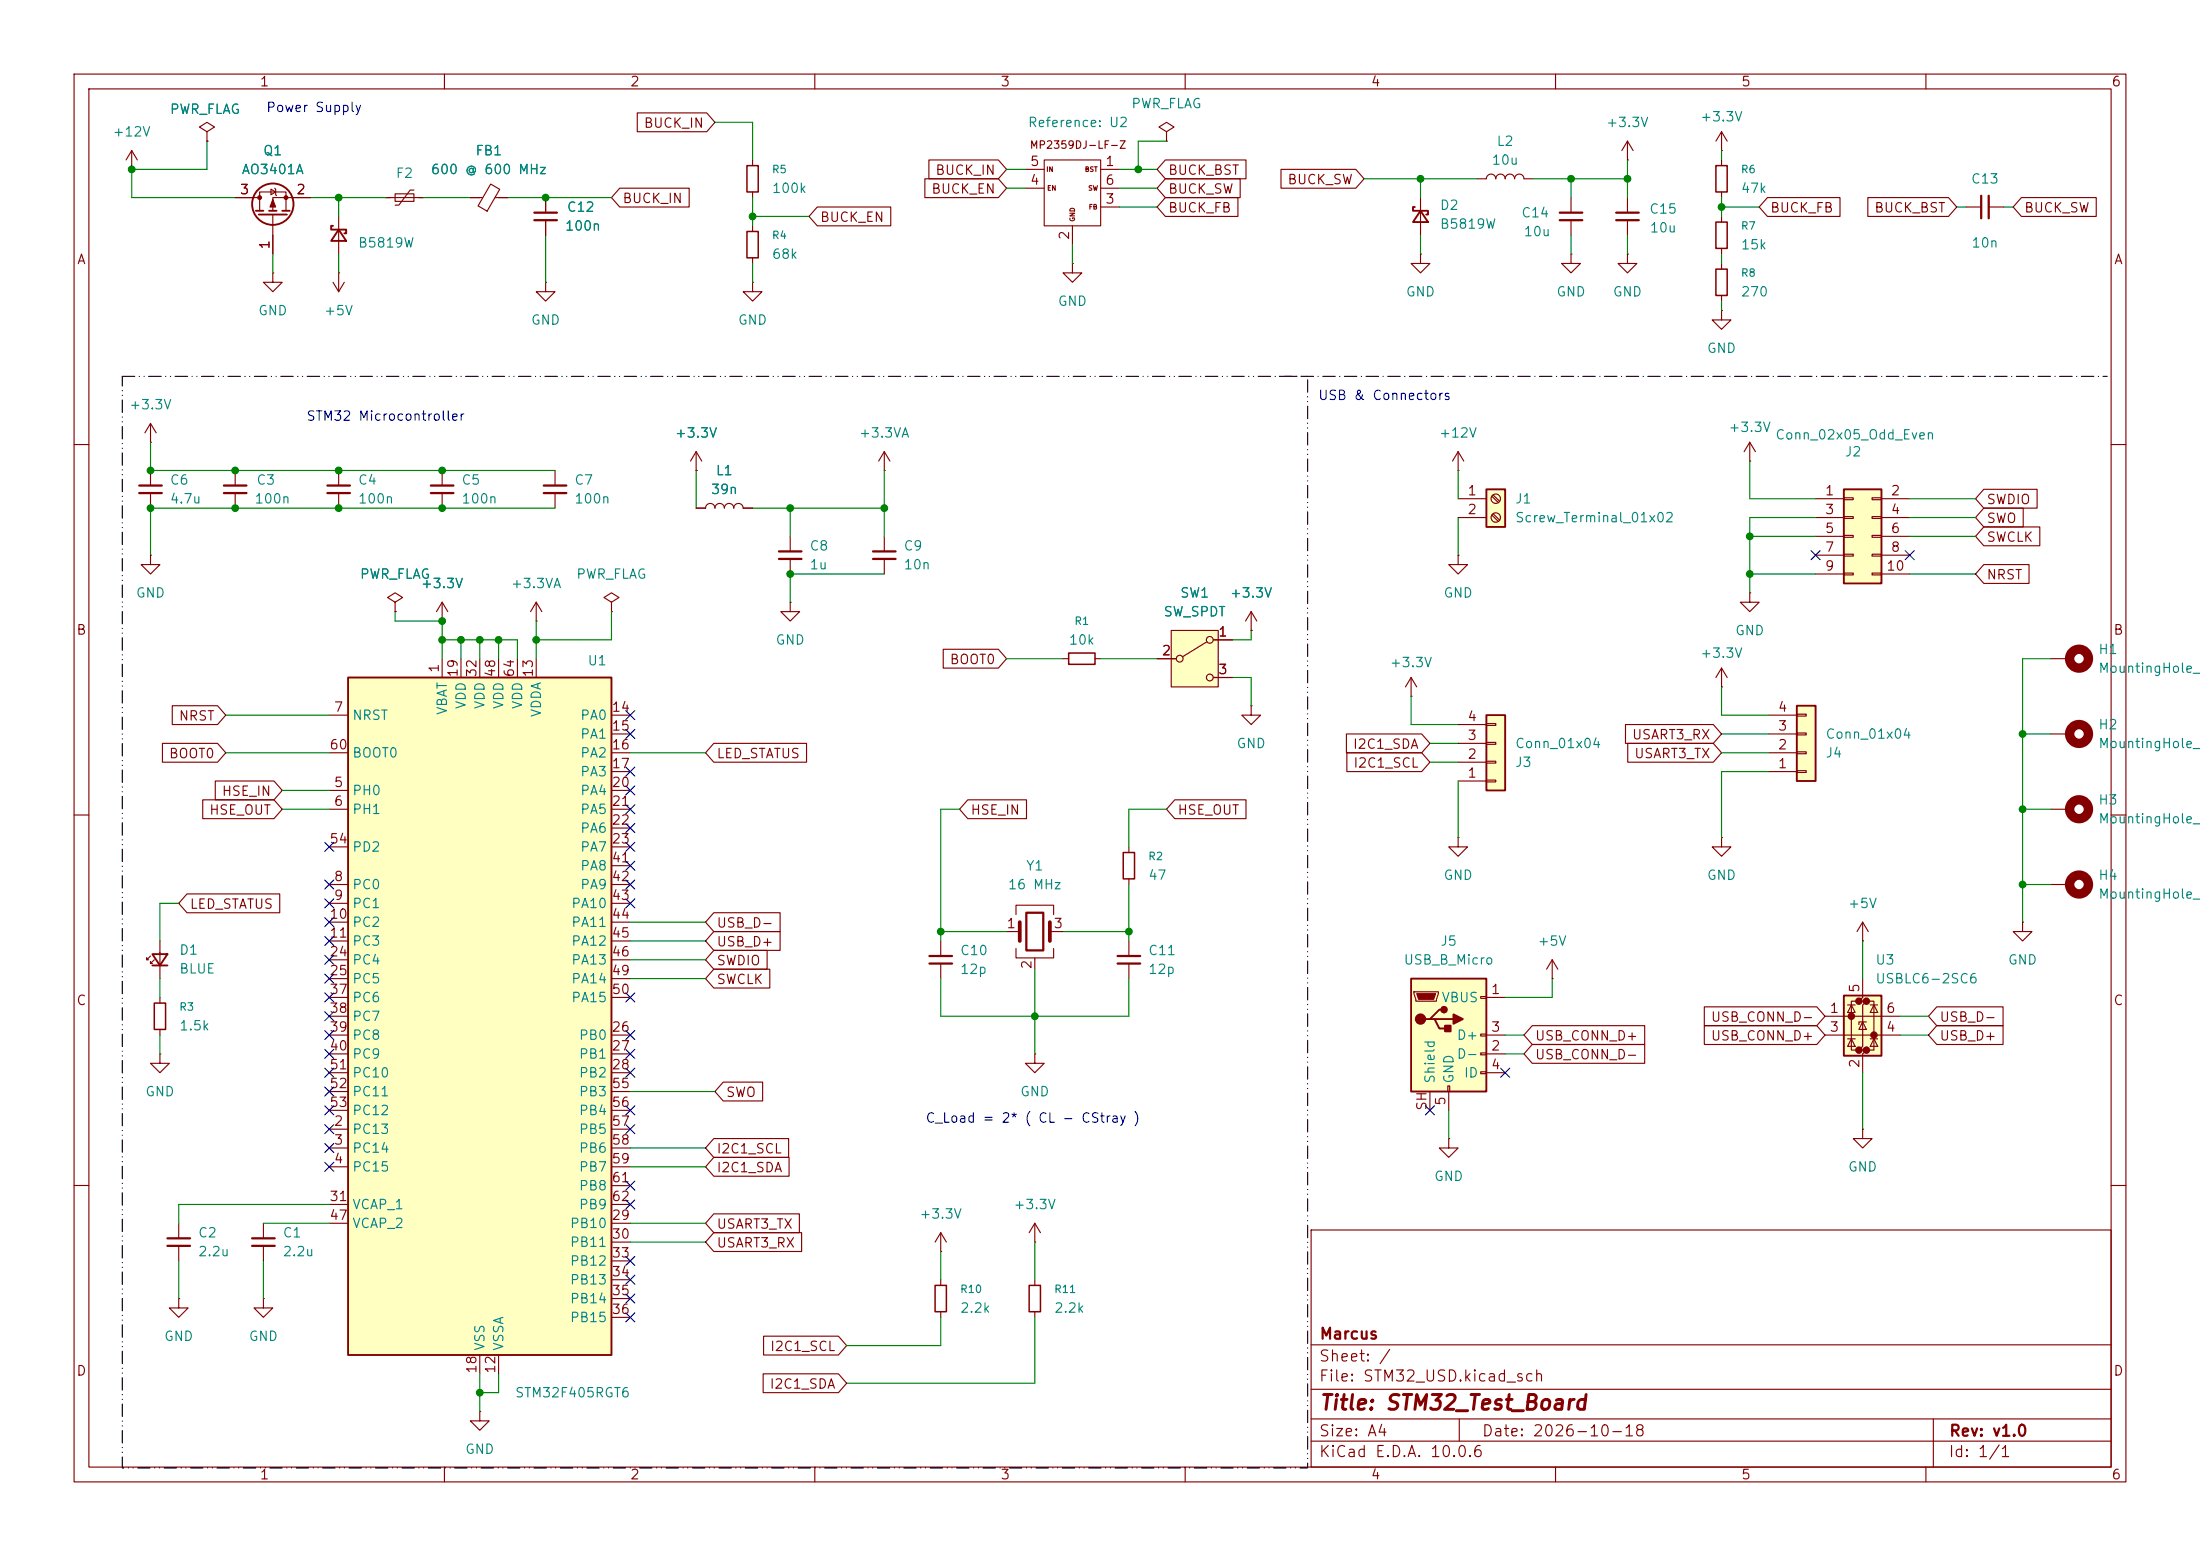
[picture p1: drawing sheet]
<svg xmlns="http://www.w3.org/2000/svg" width="297mm" height="210mm" viewBox="0 0 297 210" stroke-linecap="round" stroke-linejoin="round" font-family="sans-serif">
<g fill="none" stroke="#840000" stroke-width=".15">
<path d="M10 10h277v190h-277zM12 12h273v186h-273zM60 10v2M110 10v2M160 10v2M210 10v2M260 10v2M36.8 36.8v1.3h1.3l-1.3 1.3-1.2-1.3h1.2M36.8 36.8h.1M45 38.1l.7 1.3M45.7 36.8h.1M45.7 36.8v2.6"/>
<path d="M46.5 38.1l-.8 1.3M232.4 35.6v.7M232.4 39.9v.7M20.3 59.7h.1M20.3 57.2l-.7 1.2M20.3 57.2l.8 1.2M20.3 57.2v2.5M10 60h2M31.7 63.5v2M31.7 66.5v2.1M45.7 63.5v2M45.7 66.5v2.1"/>
<path d="M285 60h2M10 110h2M285 110h2M10 160h2M177 166h108v32h-108zM285 160h2M60 198v2M110 198v2M160 198v2M177 194.5h108M177 191.5h108M177 187.5h108"/>
<path d="M177 181.5h108M197 191.5v3M210 198v2M260 198v2M261 191.5v6.5"/>
</g>
<path d="M30.2 65.5h3.1M30.2 66.5h3.1M44.2 65.5h3M44.2 66.5h3" fill="none" stroke="#840000" stroke-width=".3"/>
<path d="M231.6 36.3h1.6v3.6h-1.6z" fill="none" stroke="#840000" stroke-width=".2"/>
<path d="M47 91.4h35.5v91.5h-35.5z" fill="#ffffc2"/>
<path d="M47 91.4h35.5v91.5h-35.5zM20.6 128.8h2l-1 1.5zM20.6 130.3h2" fill="none" stroke="#840000" stroke-width=".25"/>
<g fill="none" stroke="#840000" stroke-width=".15">
<path d="M157.5 17.8l1-.7-1-.6-1 .6 1 .7v1.3M157.5 19.1h.1M101.6 38.1v1.3h1.3l-1.3 1.2-1.3-1.2h1.3M101.6 38.1h.1M101.6 21.6v.8M101.6 25.9v.8M212.1 26.7v2M212.1 29.7v2.1M232.4 29.2v.8M232.4 33.5v.8M265.4 27.9h2.1M268.5 27.9h2"/>
<path d="M232.4 41.9v1.3h1.3l-1.3 1.3-1.3-1.3h1.3M232.4 41.9h.1M20.3 74.9v1.3h1.3l-1.3 1.3-1.3-1.3h1.3M20.3 74.9h.1M94 63.5h.1M94 61l-.8 1.2M94 61l.7 1.2M94 61v2.5M119.4 63.5h.1M119.4 61l-.8 1.2M119.4 61l.7 1.2M119.4 61v2.5"/>
<path d="M44.4 96.5h2.6M53.3 81.3l1.1-.7-1.1-.6-1 .6 1 .7v1.3M53.3 82.6h.1M59.7 83.8h.1M59.7 81.3v2.5M59.7 88.9v2.5M59.7 81.3l-.8 1.3M59.7 81.3l.8 1.3M62.2 88.9v2.5M64.8 88.9v2.5M67.3 88.9v2.5M69.8 88.9v2.5"/>
<path d="M72.4 88.9v2.5M82.5 96.5h2.6M82.5 99.1h2.6M44.4 106.7h2.6M44.4 109.2h2.6M44.4 119.4h2.6M44.4 101.6h2.6M44.4 114.3h2.6M82.5 106.7h2.6M82.5 109.2h2.6M82.5 119.4h2.6M82.5 101.6h2.6"/>
<path d="M82.5 104.1h2.6M82.5 111.8h2.6M82.5 114.3h2.6M82.5 116.8h2.6M20.3 129l-.5 .5v-.2v.2h.3M20.8 129.5l-.5 .5v-.2v.2h.3M21.6 127v5.1M21.6 134.6v.8M21.6 138.9v.8M44.4 121.9h2.6M44.4 124.5h2.6M44.4 127h2.6"/>
<path d="M44.4 129.5h2.6M44.4 132.1h2.6M44.4 139.7h2.6M44.4 134.6h2.6M44.4 137.2h2.6M82.5 121.9h2.6M82.5 124.5h2.6M82.5 127h2.6M82.5 129.5h2.6M82.5 132.1h2.6M82.5 139.7h2.6M82.5 134.6h2.6"/>
<path d="M127 127v2M127 130v2.1M152.4 127v2M152.4 130v2.1M44.4 152.4h2.6M44.4 154.9h2.6M44.4 157.5h2.6M44.4 142.2h2.6M44.4 144.8h2.6M44.4 147.3h2.6M44.4 149.9h2.6M82.5 152.4h2.6"/>
<path d="M82.5 154.9h2.6M82.5 157.5h2.6M82.5 142.2h2.6M82.5 144.8h2.6M82.5 147.3h2.6M82.5 149.9h2.6M139.7 142.2v1.3h1.3l-1.3 1.3-1.3-1.3h1.3M139.7 142.2h.1M24.1 175.3v1.2h1.3l-1.3 1.3-1.2-1.3h1.2M24.1 175.3h.1M35.6 175.3v1.2h1.2l-1.2 1.3-1.3-1.3h1.3M35.6 175.3h.1"/>
<path d="M44.4 165.1h2.6M44.4 162.6h2.6M82.5 165.1h2.6M82.5 167.6h2.6M82.5 162.6h2.6M82.5 170.2h2.6M82.5 172.7h2.6M82.5 175.3h2.6M82.5 177.8h2.6M82.5 160h2.6M64.8 190.5v1.3h1.2l-1.2 1.2-1.3-1.2h1.3M64.8 190.5h.1"/>
<path d="M64.8 182.9v2.5M67.3 182.9v2.5"/>
</g>
<path d="M100.8 22.4h1.6v3.5h-1.6zM231.6 30h1.6v3.5h-1.6zM20.8 135.4h1.6v3.5h-1.6z" fill="none" stroke="#840000" stroke-width=".2"/>
<path d="M210.6 29.7h3M210.6 28.7h3M267.5 26.4v3.1M268.5 26.4v3.1M125.5 129h3M125.5 130h3M150.9 129h3M150.9 130h3" fill="none" stroke="#840000" stroke-width=".3"/>
<path d="M248.9 134.4h5.1v8.1h-5.1z" fill="#ffffc2"/>
<g fill="#840000" stroke="#840000" stroke-width=".51">
<circle cx="249.9" cy="137.2" r=".25"/>
<circle cx="251" cy="135.1" r=".25"/>
<circle cx="251" cy="141.7" r=".25"/>
<circle cx="252" cy="135.1" r=".25"/>
<circle cx="252" cy="141.7" r=".25"/>
<circle cx="253" cy="139.7" r=".25"/>
</g>
<g fill="none" stroke="#840000" stroke-width=".15">
<path d="M191.8 26.7v5.1M72.4 83.8h.1M72.4 81.3l-.8 1.3M72.4 81.3l.8 1.3M72.4 81.3v2.5M82.5 81.3l1.1-.7-1.1-.6-1 .6 1 .7v1.3M82.5 82.6h.1M246.4 137.2h10.1M246.4 139.7h10.1M249.4 135.6h1M249.9 135.6l.5 1.1h-1zM251 135.1h-1.1v6.6h1.1"/>
<path d="M251.5 132.1v2.5l-.5 .5h1l-.5 .5v5.6l-.5 .5h1l-.5 .5v2.6M251.5 137.9l.5 1h-1zM251.5 127h.1M251.5 124.5v2.5M251.5 124.5l-.8 1.2M251.5 124.5l.7 1.2M252 137.9h-1v.4M252 135.1h1v6.6h-1M252.5 135.6h1M253 135.6l.5 1.1h-1zM273 124.5v1.2h1.3l-1.3 1.3-1.2-1.3h1.2M273 124.5h.1"/>
<path d="M249.4 140.2h1M249.9 140.2l.5 1h-1zM252.5 140.2h1M253 140.2l.5 1h-1z"/>
</g>
<path d="M191 27.9h-.2v.5h2v.6h-.3M191.8 28.4l1 1.6h-2zM248.9 134.4h5.1v8.1h-5.1z" fill="none" stroke="#840000" stroke-width=".25"/>
<path d="M200.7 66h2.5v5.1h-2.5z" fill="#ffffc2"/>
<path d="M200.7 66h2.5v5.1h-2.5z" fill="none" stroke="#840000" stroke-width=".25"/>
<g fill="none" stroke="#840000" stroke-width=".15">
<path d="M219.7 19.1l-.8 1.2M219.7 19.1l.8 1.2M219.7 19.1v2.5M232.4 17.8v2.5M232.4 17.8l.8 1.3M232.4 17.8l-.8 1.3M199.4 24.1h1.3a.64 .64 0 0 1 .6-.6 .64 .64 0 0 1 .6 .6 .64 .64 0 0 1 .7-.6 .64 .64 0 0 1 .6 .6 .64 .64 0 0 1 .6-.6 .64 .64 0 0 1 .7 .6 .64 .64 0 0 1 .6-.6 .64 .64 0 0 1 .6 .6h1.3M212.1 34.3v1.3h1.3l-1.3 1.2-1.3-1.2h1.3M212.1 34.3h.1M219.7 34.3v1.3h1.3l-1.3 1.2-1.3-1.2h1.3M219.7 34.3h.1M219.7 21.6h.1"/>
<path d="M219.7 26.7v2M219.7 29.7v2.1M232.4 20.3h.1M232.4 21.6v.8M232.4 25.9v.8M196.8 67.3h3.9M196.8 69.9h3.9M201.4 67l.9 .8M201.4 69.5l.9 .9M201.6 66.8l.8 .8M201.6 69.3l.8 .9M196.8 113v1.3h1.3l-1.3 1.3-1.2-1.3h1.2"/>
<path d="M196.8 113h.1M232.4 113v1.3h1.3l-1.3 1.3-1.3-1.3h1.3M232.4 113h.1"/>
<circle cx="201.9" cy="69.8" r=".63"/>
<circle cx="201.9" cy="67.3" r=".63"/>
</g>
<path d="M231.6 22.4h1.6v3.5h-1.6z" fill="none" stroke="#840000" stroke-width=".2"/>
<path d="M218.2 29.7h3M218.2 28.7h3" fill="none" stroke="#840000" stroke-width=".3"/>
<path d="M200.7 96.5h2.5v10.2h-2.5z" fill="#ffffc2"/>
<path d="M200.7 96.5h2.5v10.2h-2.5z" fill="none" stroke="#840000" stroke-width=".25"/>
<g fill="none" stroke="#840000" stroke-width=".15">
<path d="M119.4 72.4v2M119.4 75.4v2.1M106.7 81.3v1.3h1.2l-1.2 1.2-1.3-1.2h1.3M106.7 81.3h.1M196.8 97.8h3.9M200.7 97.7h1.2v.2h-1.2zM232.4 92.7h.1M232.4 90.2l.8 1.2M232.4 90.2l-.8 1.2M232.4 90.2v2.5M196.8 105.4h3.9M196.8 102.9h3.9"/>
<path d="M196.8 100.3h3.9M200.7 105.3h1.2v.2h-1.2zM200.7 102.7h1.2v.3h-1.2zM200.7 100.2h1.2v.3h-1.2zM251.5 152.4v1.3h1.2l-1.2 1.2-1.3-1.2h1.3M251.5 152.4h.1M139.7 172.7v.8M139.7 177v.8"/>
</g>
<path d="M138.9 173.5h1.6v3.5h-1.6z" fill="none" stroke="#840000" stroke-width=".2"/>
<path d="M117.9 74.4h3M117.9 75.4h3" fill="none" stroke="#840000" stroke-width=".3"/>
<path d="M242.6 95.3h2.5v10.1h-2.5z" fill="#ffffc2"/>
<path d="M242.6 95.3h2.5v10.1h-2.5z" fill="none" stroke="#840000" stroke-width=".25"/>
<path d="M236.2 80v1.3h1.3l-1.3 1.3-1.3-1.3h1.3M236.2 80h.1M238.8 99.1h3.8M238.8 96.5h3.8M242.6 98.9h1.2v.3h-1.2zM242.6 96.4h1.2v.2h-1.2zM276.9 99.1h2.5M238.8 104.1h3.8M238.8 101.6h3.8M242.6 104h1.2v.3h-1.2zM242.6 101.5h1.2v.2h-1.2z" fill="none" stroke="#840000" stroke-width=".15"/>
<circle cx="280.7" cy="99.1" r="1.27" fill="none" stroke="#840000" stroke-width="1.3"/>
<path d="M248.9 66h5.1v12.7h-5.1z" fill="#ffffc2"/>
<path d="M248.9 66h5.1v12.7h-5.1z" fill="none" stroke="#840000" stroke-width=".25"/>
<g fill="none" stroke="#840000" stroke-width=".15">
<path d="M138.4 22.9h2.6M138.4 25.4h2.6M141 21.6h7.6v8.9h-7.6zM144.8 35.6v1.2h1.2l-1.2 1.3-1.3-1.3h1.3M144.8 35.6h.1M144.8 30.5v2.5M148.6 22.9h2.5M148.6 27.9h2.5M148.6 25.4h2.5M236.2 59.7l.8 1.3M236.2 59.7l-.7 1.3M236.2 59.7v2.5"/>
<path d="M106.7 72.4v2M106.7 75.4v2.1M236.2 62.2h.1M245.1 67.3h3.8M245.1 69.9h3.8M245.1 72.4h3.8M245.1 74.9h3.8M245.1 77.5h3.8M248.9 67.2h1.3v.2h-1.3zM248.9 69.7h1.3v.3h-1.3zM248.9 72.3h1.3v.2h-1.3zM248.9 74.8h1.3v.3h-1.3z"/>
<path d="M248.9 77.3h1.3v.3h-1.3zM252.7 67.2h1.3v.2h-1.3zM252.7 69.7h1.3v.3h-1.3zM252.7 72.3h1.3v.2h-1.3zM252.7 74.8h1.3v.3h-1.3zM252.7 77.3h1.3v.3h-1.3zM254 67.3h3.8M254 69.9h3.8M254 72.4h3.8M254 74.9h3.8M254 77.5h3.8M168.9 85.1h.1"/>
<path d="M168.9 82.6l-.8 1.2M168.9 82.6l.8 1.2M168.9 82.6v2.5M276.9 88.9h2.5M276.9 119.4h2.5M276.9 109.2h2.5M195.6 153.7v1.2h1.2l-1.2 1.3-1.3-1.3h1.3M195.6 153.7h.1M139.7 167.6h.1M139.7 165.1l-.8 1.3M139.7 165.1l.8 1.3M139.7 165.1v2.5"/>
</g>
<g fill="none" stroke="#840000" stroke-width="1.3">
<circle cx="280.7" cy="88.9" r="1.27"/>
<circle cx="280.7" cy="119.4" r="1.27"/>
<circle cx="280.7" cy="109.2" r="1.27"/>
</g>
<path d="M105.2 74.4h3M105.2 75.4h3" fill="none" stroke="#840000" stroke-width=".3"/>
<path d="M190.5 132.1h10.2v15.2h-10.2z" fill="#ffffc2"/>
<path d="M190.5 132.1h10.2v15.2h-10.2zM193 137.5h.7l.6 1.3h1.3M193.7 137.5h2.5M194.9 136.3h-.6l-1.3 1.2h-.6" fill="none" stroke="#840000" stroke-width=".25"/>
<path d="M190.9 133.9h3.3v.2l-.3 1h-2.8zM199.9 134.5h.8v.2h-.8zM199.9 139.6h.8v.2h-.8zM200.7 134.6h2.5M200.7 139.7h2.5M193 147.3v2.6M195.5 146.6h.2v.7h-.2zM195.6 147.3v2.6M199.9 142.1h.8v.3h-.8zM199.9 144.7h.8v.2h-.8zM200.7 142.2h2.5M200.7 144.8h2.5" fill="none" stroke="#840000" stroke-width=".15"/>
<path d="M191.3 134.1h2.5l-.3 .8h-2z" fill="#840000" stroke="#840000" stroke-width=".15"/>
<g fill="#840000" stroke="#840000" stroke-width=".25">
<path d="M195.1 138.4h.7v.8h-.7z"/>
<path d="M196.2 136.9l1.3 .6-1.3 .7z"/>
<circle cx="191.8" cy="137.5" r=".63"/>
<circle cx="194.9" cy="136.3" r=".38"/>
</g>
<path d="M158.1 85.1h6.4v7.6h-6.4z" fill="#ffffc2"/>
<g fill="none" stroke="#840000" stroke-width=".15">
<path d="M27.9 17.8l1.1-.7-1.1-.6-1 .6 1 .7v1.3M27.9 19.1h.1M86 15.2h9.4l1.1 1.3-1.1 1.3h-9.4zM17.8 22.9h.1M17.8 20.3l-.8 1.3M17.8 20.3l.7 1.3M17.8 20.3v2.6M31.7 26.7h3.4M35.1 28.4v-2.5h3.5v2.5M36.6 25.5l.6 .4-.6 .4zM36.8 29v5.3M37.1 25.4l.1 .1v.8l.1 .1"/>
<path d="M41.9 26.7h-5.1v1.7M45.7 29.2v5.1M52.1 26.7h5M53.3 26.2h2.6v1h-2.6zM55.9 25.7h-.5l-1.6 2h-.5M63.5 26.7h1.7M66.2 24.8l1.3 .8-1.7 2.9-1.3-.7zM66.8 26.7h1.8M73.7 38.1v1.3h1.2l-1.2 1.2-1.3-1.2h1.3M73.7 38.1h.1M73.7 26.7v2M73.7 29.7v2.1"/>
<path d="M83.7 25.4h9.3v2.5h-9.3l-1.2-1.2zM101.6 30.5v.7M101.6 34.8v.8M110.3 27.9h10v2.6h-10l-1.1-1.3zM124.9 24.1h9.9l1.1 1.3-1.1 1.3h-9.9zM125.4 21.6h9.4l1.1 1.3-1.1 1.2h-9.4zM157.3 26.7h9.8v2.5h-9.8l-1.1-1.3zM157.3 21.6h10.9v2.5h-10.9l-1.1-1.2zM157.3 24.1h10.1v2.6h-10.1l-1.1-1.3zM172.9 22.9h10.1l1.1 1.2-1.1 1.3h-10.1zM191.8 34.3v1.3h1.2l-1.2 1.2-1.3-1.2h1.3M191.8 34.3h.1"/>
<path d="M238.6 26.7h9.8v2.5h-9.8l-1.1-1.3zM252.2 26.7h10.8l1.2 1.2-1.2 1.3h-10.8zM272.9 26.7h10.1v2.5h-10.1l-1.1-1.3zM20.3 63.5v2M20.3 66.5v2.1M59.7 63.5v2M59.7 66.5v2.1M74.9 63.5v2M74.9 66.5v2.1M94 68.6h1.2a.64 .64 0 0 1 .7-.7 .64 .64 0 0 1 .6 .7 .64 .64 0 0 1 .7-.7 .64 .64 0 0 1 .6 .7 .64 .64 0 0 1 .6-.7 .64 .64 0 0 1 .7 .7 .64 .64 0 0 1 .6-.7 .64 .64 0 0 1 .6 .7h1.3M94 63.5h.1M196.8 63.5h.1"/>
<path d="M196.8 74.9v1.3h1.3l-1.3 1.3-1.2-1.3h1.2M196.8 74.9h.1M196.8 61l-.7 1.2M196.8 61l.8 1.2M196.8 61v2.5M267.8 71.1h7.6v2.6h-7.6l-1.1-1.3zM267.8 76.2h6.1v2.5h-6.1l-1.1-1.2zM267.8 68.6h5.3v2.5h-5.3l-1.1-1.2zM267.8 66h7.2v2.6h-7.2l-1.1-1.3zM23.3 95.2h6.1l1.1 1.3-1.1 1.3h-6.1zM53.3 82.6h.1M59.7 83.8h.1"/>
<path d="M127.3 87.6h7.5l1.1 1.3-1.1 1.3h-7.5zM143.5 88.9h.8M147.8 88.9h.8M156.2 88.9h2.5M158.1 85.1h6.4v7.6h-6.4zM162.9 86.6l-3.3 2M163.8 86.4h2.6M163.8 91.4h2.6M168.9 95.3v1.2h1.3l-1.3 1.3-1.3-1.3h1.3M168.9 95.3h.1M168.9 85.1h.1M181.8 99.1h10.1l1.1 1.2-1.1 1.3h-10.1z"/>
<path d="M190.5 94h.1M190.5 91.4l.8 1.3M190.5 91.4l-.8 1.3M190.5 91.4v2.6M219.4 97.8h11.9l1.1 1.3-1.1 1.2h-11.9zM21.9 100.3h7.5l1.1 1.3-1.1 1.3h-7.5zM27.4 107.9h9.6l1.1 1.3-1.1 1.3h-9.6zM29.1 105.4h7.9l1.1 1.3-1.1 1.3h-7.9zM96.4 100.3h12.5v2.6h-12.5l-1.2-1.3zM130.7 107.9h7.9v2.6h-7.9l-1.2-1.3zM152.4 114.3v.8M152.4 118.6v.8"/>
<path d="M158.6 107.9h9.6v2.6h-9.6l-1.1-1.3zM181.8 101.6h10.1l1.1 1.3-1.1 1.2h-10.1zM219.7 100.3h11.6l1.1 1.3-1.1 1.3h-11.6zM25.2 120.6h12.6v2.6h-12.6l-1.1-1.3zM96.4 125.7h8.9v2.6h-8.9l-1.2-1.3zM96.4 128.3h7.2v2.5h-7.2l-1.2-1.3zM96.4 130.8h7.5v2.6h-7.5l-1.2-1.3zM96.4 123.2h8.9v2.5h-8.9l-1.2-1.2zM135.9 125.7h1.8M137.2 123.4v-1.2h5v1.2M137.2 128v1.3h5v-1.3M139.7 129.3v1.5"/>
<path d="M141.7 125.7h1.8M206.9 138.4h15.1v2.6h-15.1l-1.2-1.3zM209.5 132.1h.1M209.5 129.5l-.7 1.3M209.5 129.5l.8 1.3M209.5 129.5v2.6M230.1 135.9h15.2l1.1 1.3-1.1 1.2h-15.2zM230.1 138.4h15.2l1.1 1.3-1.1 1.3h-15.2zM261.5 135.9h8.9v2.5h-8.9l-1.2-1.2zM261.5 138.4h8.9v2.6h-8.9l-1.2-1.3zM21.6 142.2v1.3h1.3l-1.3 1.3-1.3-1.3h1.3M21.6 142.2h.1"/>
<path d="M96.4 153.7h10.1v2.5h-10.1l-1.2-1.3zM96.4 156.2h10.1v2.6h-10.1l-1.2-1.3zM97.6 146h5.4v2.6h-5.4l-1.1-1.3zM206.9 141h15.1v2.5h-15.1l-1.2-1.3zM24.1 165.1v2M24.1 168.1v2.1M35.6 165.1v2M35.6 168.1v2.1M96.4 166.4h11.8v2.5h-11.8l-1.2-1.3zM96.4 163.8h11.5v2.6h-11.5l-1.2-1.3zM127 168.9h.1M127 166.4v2.5"/>
<path d="M127 172.7v.8M127 177v.8M127 166.4l-.8 1.2M127 166.4l.8 1.2M103 185.4h10.2l1.1 1.3-1.1 1.3h-10.2zM103.1 180.3h10.1l1.1 1.3-1.1 1.3h-10.1z"/>
<circle cx="159.3" cy="88.9" r=".46"/>
<circle cx="163.3" cy="91.4" r=".46"/>
<circle cx="163.3" cy="86.4" r=".46"/>
</g>
<path d="M100.8 31.2h1.6v3.6h-1.6zM144.3 88.1h3.5v1.6h-3.5zM151.6 115.1h1.6v3.5h-1.6zM126.2 173.5h1.6v3.5h-1.6z" fill="none" stroke="#840000" stroke-width=".2"/>
<g fill="none" stroke="#840000" stroke-width=".3">
<path d="M72.1 28.7h3.1M72.1 29.7h3.1M18.8 65.5h3M18.8 66.5h3M58.2 65.5h3M58.2 66.5h3M73.4 65.5h3.1M73.4 66.5h3.1M138.6 123.2h2.2v5.1h-2.2zM22.6 167.1h3.1M22.6 168.1h3.1M34 167.1h3.1"/>
<path d="M34 168.1h3.1"/>
</g>
<g fill="none" stroke="#840000" stroke-width=".25">
<path d="M34.5 28.4h1.1M34.9 29h3.8M36.3 28.4h1M38.1 28.4h1M45 30.5h-.3v.5h2v.5h-.2M45.7 31l1 1.5h-2z"/>
<circle cx="36.8" cy="27.6" r="2.79"/>
</g>
<g fill="#840000" stroke="#840000" stroke-width=".15">
<path d="M36.8 26.9l.4 1h-.8z"/>
<circle cx="35.1" cy="26.7" r=".25"/>
<circle cx="38.6" cy="26.7" r=".25"/>
</g>
<path d="M137.7 124.5v2.5M141.7 124.5v2.5" fill="none" stroke="#840000" stroke-width=".51"/>
<path d="M172.7 50.8h111.8" fill="none" stroke="#000" stroke-width=".15" stroke-dasharray="1.7 .6 0 .6"/>
<g fill="none" stroke="#008400" stroke-width=".15">
<path d="M27.9 19.1v3.8h-10.1v3.8h13.9M96.5 16.5h5.1v5.1M157.5 19.1h-3.8v3.8M36.8 34.3v2.5M41.9 26.7h10.2M45.7 26.7v2.5M45.7 34.3v2.5M57.1 26.7h6.4M68.6 26.7h13.9M73.7 31.8v6.3M101.6 26.7v3.8M101.6 35.6v2.5"/>
<path d="M101.6 29.2h7.6M135.9 22.9h2.5M135.9 25.4h2.5M144.8 33v2.6M151.1 22.9h5.1M151.1 27.9h5.1M151.1 25.4h5.1M184.1 24.1h15.3M191.8 24.1v2.6M191.8 31.8v2.5M207 24.1h12.7M212.1 24.1v2.6"/>
<path d="M212.1 31.8v2.5M219.7 21.6v5.1M219.7 31.8v2.5M232.4 27.9h5.1M232.4 20.3v1.3M232.4 26.7v2.5M232.4 34.3v1.3M264.2 27.9h1.2M270.5 27.9h1.3M20.3 59.7v3.8h54.6M232.4 40.6v1.3M74.9 68.6h-54.6v6.3"/>
<path d="M94 63.5v5.1M101.6 68.6h17.8M106.7 68.6v3.8M119.4 77.5h-12.7v3.8M119.4 63.5v8.9M196.8 63.5v3.8M196.8 69.9v5M236.2 77.5h8.9M236.2 62.2v5.1h8.9M236.2 72.4h8.9M245.1 69.9h-8.9v10.1M257.8 77.5h8.9"/>
<path d="M257.8 67.3h8.9M257.8 69.9h8.9M257.8 72.4h8.9M30.5 96.5h13.9M53.3 82.6v1.2h6.4v5.1M59.7 86.4h10.1v2.5M62.2 86.4v2.5M64.8 86.4v2.5M67.3 86.4v2.5M72.4 83.8v5.1M82.5 82.6v3.8h-10.1M135.9 88.9h7.6"/>
<path d="M148.6 88.9h7.6M166.4 91.4h2.5v3.9M168.9 85.1v1.3h-2.5M190.5 94v3.8h6.3M232.4 92.7v3.8h6.4M232.4 99.1h6.4M273 99.1h3.9M276.9 88.9h-3.9v35.6M30.5 101.6h13.9M38.1 109.2h6.3M38.1 106.7h6.3M85.1 101.6h10.1"/>
<path d="M129.5 109.2h-2.5v17.8M152.4 119.4v7.6M157.5 109.2h-5.1v5.1M193 100.3h3.8M193 102.9h3.8M196.8 105.4v7.6M232.4 101.6h6.4M238.8 104.1h-6.4v8.9M273 109.2h3.9M273 119.4h3.9M21.6 132.1v2.5M21.6 139.7v2.5"/>
<path d="M24.1 121.9h-2.5v5.1M85.1 127h10.1M85.1 124.5h10.1M85.1 132.1h10.1M85.1 129.5h10.1M127 132.1v5.1h25.4v-5.1M127 125.7h8.9M139.7 130.8v11.4M143.5 125.7h8.9M203.2 139.7h2.5M209.5 132.1v2.5h-6.3M251.5 127v5.1"/>
<path d="M256.5 137.2h3.8M256.5 139.7h3.8M85.1 154.9h10.1M85.1 157.5h10.1M85.1 147.3h11.4M195.6 149.9v3.8M203.2 142.2h2.5M251.5 144.8v7.6M24.1 170.2v5.1M35.6 165.1h8.8M35.6 170.2v5.1M44.4 162.6h-20.3v2.5"/>
<path d="M85.1 165.1h10.1M85.1 167.6h10.1M127 177.8v3.8h-12.7M127 168.9v3.8M139.7 167.6v5.1M139.7 177.8v8.9h-25.4M64.8 185.4v5.1M67.3 185.4v2.6h-2.5"/>
</g>
<g fill="none" stroke="#000084" stroke-width=".15">
<path d="M244.5 74.3l1.2 1.2M245.7 74.3l-1.2 1.2M257.2 74.3l1.2 1.2M258.4 74.3l-1.2 1.2M84.5 98.5l1.2 1.2M84.5 95.9l1.2 1.2M85.7 98.5l-1.2 1.2M85.7 95.9l-1.2 1.2M43.8 113.7l1.3 1.2M43.8 118.8l1.3 1.2M45.1 113.7l-1.3 1.2M45.1 118.8l-1.3 1.2"/>
<path d="M84.5 106.1l1.2 1.2M84.5 103.5l1.2 1.2M84.5 113.7l1.2 1.2M84.5 108.6l1.2 1.2M84.5 111.2l1.2 1.2M84.5 116.2l1.2 1.2M84.5 118.8l1.2 1.2M85.7 106.1l-1.2 1.2M85.7 103.5l-1.2 1.2M85.7 113.7l-1.2 1.2M85.7 108.6l-1.2 1.2M85.7 111.2l-1.2 1.2"/>
<path d="M85.7 116.2l-1.2 1.2M85.7 118.8l-1.2 1.2M43.8 131.5l1.3 1.2M43.8 136.6l1.3 1.2M43.8 134l1.3 1.2M43.8 139.1l1.3 1.2M43.8 126.4l1.3 1.2M43.8 123.9l1.3 1.2M43.8 128.9l1.3 1.2M43.8 121.3l1.3 1.2M45.1 139.1l-1.3 1.2M45.1 131.5l-1.3 1.2"/>
<path d="M45.1 136.6l-1.3 1.2M45.1 134l-1.3 1.2M45.1 126.4l-1.3 1.2M45.1 123.9l-1.3 1.2M45.1 128.9l-1.3 1.2M45.1 121.3l-1.3 1.2M84.5 121.3l1.2 1.2M84.5 134l1.2 1.2M84.5 139.1l1.2 1.2M85.7 121.3l-1.2 1.2M85.7 134l-1.2 1.2M85.7 139.1l-1.2 1.2"/>
<path d="M43.8 146.7l1.3 1.2M43.8 144.2l1.3 1.2M43.8 141.6l1.3 1.2M43.8 151.8l1.3 1.2M43.8 149.3l1.3 1.2M43.8 156.9l1.3 1.2M43.8 154.3l1.3 1.2M45.1 154.3l-1.3 1.2M45.1 149.3l-1.3 1.2M45.1 146.7l-1.3 1.2M45.1 144.2l-1.3 1.2M45.1 141.6l-1.3 1.2"/>
<path d="M45.1 151.8l-1.3 1.2M45.1 156.9l-1.3 1.2M84.5 149.3l1.2 1.2M84.5 159.4l1.2 1.2M84.5 151.8l1.2 1.2M84.5 144.2l1.2 1.2M84.5 141.6l1.2 1.2M85.7 149.3l-1.2 1.2M85.7 159.4l-1.2 1.2M85.7 151.8l-1.2 1.2M85.7 144.2l-1.2 1.2M85.7 141.6l-1.2 1.2"/>
<path d="M192.4 149.3l1.2 1.2M193.6 149.3l-1.2 1.2M202.6 144.2l1.2 1.2M203.8 144.2l-1.2 1.2M84.5 172.1l1.2 1.2M84.5 177.2l1.2 1.2M84.5 174.7l1.2 1.2M84.5 162l1.2 1.2M84.5 169.6l1.2 1.2M85.7 172.1l-1.2 1.2M85.7 177.2l-1.2 1.2M85.7 174.7l-1.2 1.2"/>
<path d="M85.7 162l-1.2 1.2M85.7 169.6l-1.2 1.2"/>
</g>
<path d="M16.5 50.8h160v147.3h-160z" fill="none" stroke="#000" stroke-width=".15" stroke-dasharray="1.7 .6 0 .6 0 .6"/>
<g fill="#008400" stroke="#008400" stroke-width=".14">
<circle cx="59.7" cy="86.4" r=".46"/>
<circle cx="62.2" cy="86.4" r=".46"/>
<circle cx="59.7" cy="83.8" r=".46"/>
<circle cx="64.8" cy="86.4" r=".46"/>
<circle cx="67.3" cy="86.4" r=".46"/>
<circle cx="127" cy="125.7" r=".46"/>
<circle cx="17.8" cy="22.9" r=".46"/>
<circle cx="20.3" cy="63.5" r=".46"/>
<circle cx="20.3" cy="68.6" r=".46"/>
<circle cx="45.7" cy="26.7" r=".46"/>
<circle cx="31.7" cy="63.5" r=".46"/>
<circle cx="31.7" cy="68.6" r=".46"/>
<circle cx="45.7" cy="68.6" r=".46"/>
<circle cx="45.7" cy="63.5" r=".46"/>
<circle cx="106.7" cy="77.5" r=".46"/>
<circle cx="72.4" cy="86.4" r=".46"/>
<circle cx="106.7" cy="68.6" r=".46"/>
<circle cx="59.7" cy="68.6" r=".46"/>
<circle cx="59.7" cy="63.5" r=".46"/>
<circle cx="73.7" cy="26.7" r=".46"/>
<circle cx="101.6" cy="29.2" r=".46"/>
<circle cx="119.4" cy="68.6" r=".46"/>
<circle cx="64.8" cy="188" r=".46"/>
<circle cx="152.4" cy="125.7" r=".46"/>
<circle cx="139.7" cy="137.2" r=".46"/>
<circle cx="153.7" cy="22.9" r=".46"/>
<circle cx="236.2" cy="72.4" r=".46"/>
<circle cx="236.2" cy="77.5" r=".46"/>
<circle cx="219.7" cy="24.1" r=".46"/>
<circle cx="212.1" cy="24.1" r=".46"/>
<circle cx="232.4" cy="27.9" r=".46"/>
<circle cx="191.8" cy="24.1" r=".46"/>
<circle cx="273" cy="109.2" r=".46"/>
<circle cx="273" cy="119.4" r=".46"/>
<circle cx="273" cy="99.1" r=".46"/>
</g>
<text font-size="2" fill="#840000" x="178" y="190.8">Title: STM32_Test_Board</text>
<g font-size="1.5" fill="#840000">
<text x="178" y="184.1">Sheet: /</text>
<text x="178" y="181.1">Marcus</text>
<text x="178" y="186.8">File: STM32_USD.kicad_sch</text>
<text x="178" y="197">KiCad E.D.A. 10.0.6</text>
<text x="178" y="194.2">Size: A4</text>
<text x="200" y="194.2">Date: 2026-10-18</text>
<text x="263" y="197">Id: 1/1</text>
<text x="263" y="194.2">Rev: v1.0</text>
</g>
<g font-size="1.3" fill="#840000">
<text x="35" y="12">1</text>
<text x="85" y="12">2</text>
<text x="135" y="12">3</text>
<text x="185" y="12">4</text>
<text x="235" y="12">5</text>
<text x="285" y="12">6</text>
<text x="86.8" y="17.6">BUCK_IN</text>
<text x="126.2" y="23.9">BUCK_IN</text>
<text x="139" y="22.7">5</text>
<text x="149.1" y="22.7">1</text>
<text x="157.6" y="23.9">BUCK_BST</text>
<text x="32.3" y="26.5">3</text>
<text x="39.9" y="26.5">2</text>
<text x="84" y="27.7">BUCK_IN</text>
<text x="125.6" y="26.5">BUCK_EN</text>
<text x="139" y="25.3">4</text>
<text x="149.1" y="27.8">3</text>
<text x="149.1" y="25.3">6</text>
<text x="157.6" y="29">BUCK_FB</text>
<text x="157.6" y="26.5">BUCK_SW</text>
<text x="173.7" y="25.2">BUCK_SW</text>
<text x="238.9" y="29">BUCK_FB</text>
<text x="252.9" y="29">BUCK_BST</text>
<text x="273.2" y="29">BUCK_SW</text>
<text x="10.3" y="36">A</text>
<text x="36.7" y="33.8" transform="rotate(-90 36.7 33.8)">1</text>
<text x="110.6" y="30.3">BUCK_EN</text>
<text x="144.6" y="32.5" transform="rotate(-90 144.6 32.5)">2</text>
<text x="285.3" y="36">A</text>
<text x="198" y="67.2">1</text>
<text x="198" y="69.7">2</text>
<text x="246.3" y="67.2">1</text>
<text x="246.3" y="69.7">3</text>
<text x="255.2" y="67.2">2</text>
<text x="255.2" y="69.7">4</text>
<text x="268.1" y="70.9">SWO</text>
<text x="268.1" y="68.4">SWDIO</text>
<text x="246.3" y="72.3">5</text>
<text x="246.3" y="74.8">7</text>
<text x="246.3" y="77.3">9</text>
<text x="254.6" y="77.3">10</text>
<text x="255.2" y="72.3">6</text>
<text x="255.2" y="74.8">8</text>
<text x="268.1" y="73.4">SWCLK</text>
<text x="268.1" y="78.5">NRST</text>
<text x="10.2" y="86">B</text>
<text x="128.1" y="90">BOOT0</text>
<text x="156.7" y="88.8">2</text>
<text x="164.4" y="86.2">1</text>
<text x="285.2" y="86">B</text>
<text x="59.6" y="90.9" transform="rotate(-90 59.6 90.9)">1</text>
<text x="62.1" y="91.5" transform="rotate(-90 62.1 91.5)">19</text>
<text x="64.6" y="91.5" transform="rotate(-90 64.6 91.5)">32</text>
<text x="67.2" y="91.5" transform="rotate(-90 67.2 91.5)">48</text>
<text x="69.7" y="91.5" transform="rotate(-90 69.7 91.5)">64</text>
<text x="72.3" y="91.5" transform="rotate(-90 72.3 91.5)">13</text>
<text x="164.4" y="91.3">3</text>
<text x="24" y="97.6">NRST</text>
<text x="44.4" y="101.5">60</text>
<text x="45" y="96.4">7</text>
<text x="82.5" y="96.4">14</text>
<text x="82.5" y="98.9">15</text>
<text x="82.5" y="101.5">16</text>
<text x="182.6" y="101.4">I2C1_SDA</text>
<text x="198" y="100.2">3</text>
<text x="198" y="97.7">4</text>
<text x="220.2" y="100.1">USART3_RX</text>
<text x="239.9" y="101.5">2</text>
<text x="239.9" y="98.9">3</text>
<text x="239.9" y="96.4">4</text>
<text x="22.7" y="102.7">BOOT0</text>
<text x="29.9" y="107.7">HSE_IN</text>
<text x="45" y="106.5">5</text>
<text x="82.5" y="104">17</text>
<text x="82.5" y="106.5">20</text>
<text x="96.7" y="102.7">LED_STATUS</text>
<text x="182.6" y="103.9">I2C1_SCL</text>
<text x="198" y="105.3">1</text>
<text x="198" y="102.7">2</text>
<text x="220.5" y="102.7">USART3_TX</text>
<text x="239.9" y="104">1</text>
<text x="28.2" y="110.3">HSE_OUT</text>
<text x="45" y="109.1">6</text>
<text x="82.5" y="109.1">21</text>
<text x="82.5" y="111.6">22</text>
<text x="130.9" y="110.3">HSE_IN</text>
<text x="158.9" y="110.3">HSE_OUT</text>
<text x="44.4" y="114.2">54</text>
<text x="45" y="119.2">8</text>
<text x="82.5" y="114.2">23</text>
<text x="82.5" y="116.7">41</text>
<text x="82.5" y="119.2">42</text>
<text x="25.5" y="123">LED_STATUS</text>
<text x="44.4" y="124.3">10</text>
<text x="45" y="121.8">9</text>
<text x="82.5" y="121.8">43</text>
<text x="82.5" y="124.3">44</text>
<text x="96.7" y="125.5">USB_D-</text>
<text x="135.8" y="125.6">1</text>
<text x="142.1" y="125.6">3</text>
<text x="44.4" y="126.9">11</text>
<text x="44.4" y="129.4">24</text>
<text x="44.4" y="131.9">25</text>
<text x="82.5" y="126.9">45</text>
<text x="82.5" y="129.4">46</text>
<text x="82.5" y="131.9">49</text>
<text x="96.7" y="128.1">USB_D+</text>
<text x="96.7" y="130.6">SWDIO</text>
<text x="139.6" y="130.9" transform="rotate(-90 139.6 130.9)">2</text>
<text x="10.2" y="136">C</text>
<text x="44.4" y="134.5">37</text>
<text x="44.4" y="137">38</text>
<text x="82.5" y="134.5">50</text>
<text x="96.7" y="133.1">SWCLK</text>
<text x="201.2" y="134.5">1</text>
<text x="246.9" y="137">1</text>
<text x="251.3" y="134.1" transform="rotate(-90 251.3 134.1)">5</text>
<text x="254.5" y="137">6</text>
<text x="285.2" y="136">C</text>
<text x="44.4" y="139.6">39</text>
<text x="44.4" y="142.1">40</text>
<text x="82.5" y="139.6">26</text>
<text x="82.5" y="142.1">27</text>
<text x="201.2" y="142.1">2</text>
<text x="201.2" y="139.6">3</text>
<text x="207.1" y="140.8">USB_CONN_D+</text>
<text x="207.1" y="143.3">USB_CONN_D-</text>
<text x="230.9" y="138.2">USB_CONN_D-</text>
<text x="230.9" y="140.8">USB_CONN_D+</text>
<text x="246.9" y="139.6">3</text>
<text x="254.5" y="139.6">4</text>
<text x="261.8" y="138.2">USB_D-</text>
<text x="261.8" y="140.8">USB_D+</text>
<text x="44.4" y="144.6">51</text>
<text x="44.4" y="147.2">52</text>
<text x="44.4" y="149.7">53</text>
<text x="82.5" y="144.6">28</text>
<text x="82.5" y="147.2">55</text>
<text x="82.5" y="149.7">56</text>
<text x="97.9" y="148.4">SWO</text>
<text x="192.9" y="150" transform="rotate(-90 192.9 150)">SH</text>
<text x="195.4" y="149.3" transform="rotate(-90 195.4 149.3)">5</text>
<text x="201.2" y="144.6">4</text>
<text x="251.3" y="144.2" transform="rotate(-90 251.3 144.2)">2</text>
<text x="45" y="152.3">2</text>
<text x="45" y="154.8">3</text>
<text x="82.5" y="152.3">57</text>
<text x="82.5" y="154.8">58</text>
<text x="96.7" y="156">I2C1_SCL</text>
<text x="45" y="157.3">4</text>
<text x="82.5" y="157.3">59</text>
<text x="82.5" y="159.9">61</text>
<text x="96.7" y="158.5">I2C1_SDA</text>
<text x="44.4" y="162.4">31</text>
<text x="44.4" y="165">47</text>
<text x="82.5" y="165">29</text>
<text x="82.5" y="167.5">30</text>
<text x="82.5" y="162.4">62</text>
<text x="96.7" y="166.2">USART3_TX</text>
<text x="82.5" y="170">33</text>
<text x="82.5" y="172.6">34</text>
<text x="96.7" y="168.7">USART3_RX</text>
<text x="82.5" y="175.1">35</text>
<text x="82.5" y="177.7">36</text>
<text x="10.2" y="186">D</text>
<text x="64.6" y="185.5" transform="rotate(-90 64.6 185.5)">18</text>
<text x="67.2" y="185.5" transform="rotate(-90 67.2 185.5)">12</text>
<text x="103.9" y="182.7">I2C1_SCL</text>
<text x="285.2" y="186">D</text>
<text x="103.8" y="187.7">I2C1_SDA</text>
<text x="35" y="200">1</text>
<text x="85" y="200">2</text>
<text x="135" y="200">3</text>
<text x="185" y="200">4</text>
<text x="235" y="200">5</text>
<text x="285" y="200">6</text>
</g>
<g font-size="1.3" fill="#008484">
<text x="22.8" y="15.7">PWR_FLAG</text>
<text x="138.7" y="17.5">Reference: U2</text>
<text x="152.6" y="14.9">PWR_FLAG</text>
<text x="216.7" y="17.5">+3.3V</text>
<text x="229.4" y="16.7">+3.3V</text>
<text x="15.1" y="18.7">+12V</text>
<text x="32.5" y="23.8">AO3401A</text>
<text x="35.4" y="21.3">Q1</text>
<text x="58.1" y="23.8">600 @ 600 MHz</text>
<text x="64.1" y="21.3">FB1</text>
<text x="201.3" y="22.6">10u</text>
<text x="202" y="20">L2</text>
<text x="53.3" y="24.3">F2</text>
<text x="76.4" y="28.9">C12</text>
<text x="104.1" y="26.4">100k</text>
<text x="194.3" y="28.6">D2</text>
<text x="205.3" y="29.7">C14</text>
<text x="222.6" y="29.2">C15</text>
<text x="234.9" y="26.4">47k</text>
<text x="266" y="25.1">C13</text>
<text x="48.2" y="33.7">B5819W</text>
<text x="76.2" y="31.4">100n</text>
<text x="104.1" y="35.3">68k</text>
<text x="194.3" y="31.2">B5819W</text>
<text x="205.6" y="32.2">10u</text>
<text x="222.6" y="31.7">10u</text>
<text x="234.9" y="34">15k</text>
<text x="266.1" y="33.7">10n</text>
<text x="142.7" y="41.6">GND</text>
<text x="189.7" y="40.3">GND</text>
<text x="210" y="40.3">GND</text>
<text x="217.6" y="40.3">GND</text>
<text x="234.9" y="40.3">270</text>
<text x="34.8" y="42.9">GND</text>
<text x="43.7" y="42.9">+5V</text>
<text x="71.6" y="44.1">GND</text>
<text x="99.5" y="44.1">GND</text>
<text x="230.3" y="48">GND</text>
<text x="17.4" y="55.6">+3.3V</text>
<text x="91" y="59.4">+3.3V</text>
<text x="115.9" y="59.4">+3.3VA</text>
<text x="194.2" y="59.4">+12V</text>
<text x="233.3" y="58.6">+3.3V</text>
<text x="239.6" y="59.6">Conn_02x05_Odd_Even</text>
<text x="22.8" y="65.7">C6</text>
<text x="34.5" y="65.7">C3</text>
<text x="48.2" y="65.7">C4</text>
<text x="62.2" y="65.7">C5</text>
<text x="77.5" y="65.7">C7</text>
<text x="96.5" y="64.5">L1</text>
<text x="249" y="61.9">J2</text>
<text x="22.8" y="68.3">4.7u</text>
<text x="34.3" y="68.3">100n</text>
<text x="48.2" y="68.3">100n</text>
<text x="62.2" y="68.3">100n</text>
<text x="77.5" y="68.3">100n</text>
<text x="95.9" y="67">39n</text>
<text x="204.5" y="68.3">J1</text>
<text x="204.5" y="70.8">Screw_Terminal_01x02</text>
<text x="109.2" y="74.6">C8</text>
<text x="109.2" y="77.2">1u</text>
<text x="121.9" y="74.6">C9</text>
<text x="121.9" y="77.2">10n</text>
<text x="18.3" y="81">GND</text>
<text x="48.5" y="78.4">PWR_FLAG</text>
<text x="56.7" y="79.7">+3.3V</text>
<text x="68.9" y="79.7">+3.3VA</text>
<text x="77.7" y="78.4">PWR_FLAG</text>
<text x="157" y="83.5">SW_SPDT</text>
<text x="159.2" y="81">SW1</text>
<text x="165.9" y="81">+3.3V</text>
<text x="194.8" y="81">GND</text>
<text x="104.6" y="87.3">GND</text>
<text x="144.2" y="87.3">10k</text>
<text x="229.4" y="89.1">+3.3V</text>
<text x="234.2" y="86.1">GND</text>
<text x="283.2" y="88.6">H1</text>
<text x="63.2" y="95.8" transform="rotate(-90 63.2 95.8)">VDD</text>
<text x="65.7" y="95.8" transform="rotate(-90 65.7 95.8)">VDD</text>
<text x="68.3" y="95.8" transform="rotate(-90 68.3 95.8)">VDD</text>
<text x="70.8" y="95.8" transform="rotate(-90 70.8 95.8)">VDD</text>
<text x="79.2" y="90.1">U1</text>
<text x="187.5" y="90.4">+3.3V</text>
<text x="283.2" y="91.1">MountingHole_P</text>
<text x="47.5" y="97.5">NRST</text>
<text x="60.7" y="96.6" transform="rotate(-90 60.7 96.6)">VBAT</text>
<text x="73.4" y="96.9" transform="rotate(-90 73.4 96.9)">VDDA</text>
<text x="78.2" y="97.5">PA0</text>
<text x="78.2" y="100">PA1</text>
<text x="166.8" y="101.3">GND</text>
<text x="204.5" y="101.3">Conn_01x04</text>
<text x="246.4" y="100">Conn_01x04</text>
<text x="283.2" y="98.8">H2</text>
<text x="283.2" y="101.3">MountingHole_P</text>
<text x="47.5" y="107.6">PH0</text>
<text x="47.5" y="102.6">BOOT0</text>
<text x="78.2" y="102.6">PA2</text>
<text x="78.2" y="105.1">PA3</text>
<text x="78.2" y="107.6">PA4</text>
<text x="204.5" y="103.8">J3</text>
<text x="246.4" y="102.6">J4</text>
<text x="47.5" y="110.2">PH1</text>
<text x="78.2" y="110.2">PA5</text>
<text x="78.2" y="112.7">PA6</text>
<text x="283.2" y="108.9">H3</text>
<text x="283.2" y="111.5">MountingHole_P</text>
<text x="47.5" y="115.3">PD2</text>
<text x="78.2" y="115.3">PA7</text>
<text x="78.2" y="117.8">PA8</text>
<text x="138.4" y="117.8">Y1</text>
<text x="154.9" y="119.1">47</text>
<text x="194.8" y="119.1">GND</text>
<text x="230.3" y="119.1">GND</text>
<text x="283.2" y="119.1">H4</text>
<text x="47.5" y="120.3">PC0</text>
<text x="47.5" y="122.9">PC1</text>
<text x="47.5" y="125.4">PC2</text>
<text x="77" y="122.9">PA10</text>
<text x="77" y="125.4">PA11</text>
<text x="78.2" y="120.3">PA9</text>
<text x="136" y="120.3">16 MHz</text>
<text x="249.4" y="122.9">+5V</text>
<text x="283.2" y="121.6">MountingHole_P</text>
<text x="24.1" y="129.2">D1</text>
<text x="24.1" y="131.7">BLUE</text>
<text x="47.5" y="128">PC3</text>
<text x="47.5" y="130.5">PC4</text>
<text x="77" y="128">PA12</text>
<text x="77" y="130.5">PA13</text>
<text x="129.5" y="129.2">C10</text>
<text x="129.5" y="131.8">12p</text>
<text x="154.9" y="129.2">C11</text>
<text x="154.9" y="131.8">12p</text>
<text x="189.4" y="130.5">USB_B_Micro</text>
<text x="194.4" y="128">J5</text>
<text x="207.5" y="128">+5V</text>
<text x="253.1" y="130.5">U3</text>
<text x="271" y="130.5">GND</text>
<text x="47.5" y="133">PC5</text>
<text x="47.5" y="135.6">PC6</text>
<text x="77" y="133">PA14</text>
<text x="77" y="135.6">PA15</text>
<text x="194.5" y="135.6">VBUS</text>
<text x="253.1" y="133">USBLC6-2SC6</text>
<text x="24.1" y="139.4">1.5k</text>
<text x="47.5" y="138.1">PC7</text>
<text x="47.5" y="140.7">PC8</text>
<text x="47.5" y="143.2">PC9</text>
<text x="78.1" y="140.7">PB0</text>
<text x="78.1" y="143.2">PB1</text>
<text x="196.6" y="143.2">D-</text>
<text x="196.6" y="140.7">D+</text>
<text x="19.5" y="148.3">GND</text>
<text x="47.5" y="145.7">PC10</text>
<text x="47.5" y="148.3">PC11</text>
<text x="78.1" y="145.7">PB2</text>
<text x="78.1" y="148.3">PB3</text>
<text x="137.6" y="148.3">GND</text>
<text x="194" y="146.3" transform="rotate(-90 194 146.3)">Shield</text>
<text x="196.5" y="146.3" transform="rotate(-90 196.5 146.3)">GND</text>
<text x="197.5" y="145.7">ID</text>
<text x="47.5" y="153.4">PC13</text>
<text x="47.5" y="155.9">PC14</text>
<text x="47.5" y="150.8">PC12</text>
<text x="78.1" y="150.8">PB4</text>
<text x="78.1" y="153.4">PB5</text>
<text x="78.1" y="155.9">PB6</text>
<text x="47.5" y="158.4">PC15</text>
<text x="78.1" y="158.4">PB7</text>
<text x="78.1" y="161">PB8</text>
<text x="193.5" y="159.7">GND</text>
<text x="249.4" y="158.4">GND</text>
<text x="26.7" y="167.3">C2</text>
<text x="38.1" y="167.3">C1</text>
<text x="47.5" y="163.5">VCAP_1</text>
<text x="47.5" y="166.1">VCAP_2</text>
<text x="76.9" y="166.1">PB10</text>
<text x="78.1" y="163.5">PB9</text>
<text x="124" y="164.8">+3.3V</text>
<text x="136.7" y="163.5">+3.3V</text>
<text x="26.7" y="169.9">2.2u</text>
<text x="38.1" y="169.9">2.2u</text>
<text x="76.9" y="168.6">PB11</text>
<text x="76.9" y="171.1">PB12</text>
<text x="76.9" y="173.7">PB13</text>
<text x="76.9" y="176.2">PB14</text>
<text x="76.9" y="178.8">PB15</text>
<text x="129.5" y="177.5">2.2k</text>
<text x="142.2" y="177.5">2.2k</text>
<text x="22.1" y="181.3">GND</text>
<text x="33.5" y="181.3">GND</text>
<text x="65.7" y="182.4" transform="rotate(-90 65.7 182.4)">VSS</text>
<text x="68.3" y="182.4" transform="rotate(-90 68.3 182.4)">VSSA</text>
<text x="69.4" y="188.9">STM32F405RGT6</text>
<text x="62.7" y="196.5">GND</text>
</g>
<g font-size="1.3" fill="#0000c2">
<text x="35.9" y="15.4">Power Supply</text>
<text x="41.3" y="57.1">STM32 Microcontroller</text>
<text x="177.9" y="54.3">USB &amp; Connectors</text>
<text x="124.9" y="151.8">C_Load = 2* ( CL - CStray )</text>
</g>
<g font-size="1" fill="#008484">
<text x="104.1" y="23.6">R5</text>
<text x="234.9" y="23.6">R6</text>
<text x="104.1" y="32.5">R4</text>
<text x="234.9" y="31.2">R7</text>
<text x="234.9" y="37.6">R8</text>
<text x="145" y="84.6">R1</text>
<text x="154.9" y="116.3">R2</text>
<text x="24.1" y="136.7">R3</text>
<text x="129.5" y="174.8">R10</text>
<text x="142.2" y="174.8">R11</text>
</g>
<text font-size="1" fill="#840000" x="138.9" y="20.3">MP2359DJ-LF-Z</text>
<g font-size=".6" fill="#840000">
<text x="141.2" y="23.3">IN</text>
<text x="146.4" y="23.3">BST</text>
<text x="141.3" y="25.9">EN</text>
<text x="145.3" y="30" transform="rotate(-90 145.3 30)">GND</text>
<text x="146.8" y="25.9">SW</text>
<text x="146.9" y="28.4">FB</text>
</g>
</svg>
